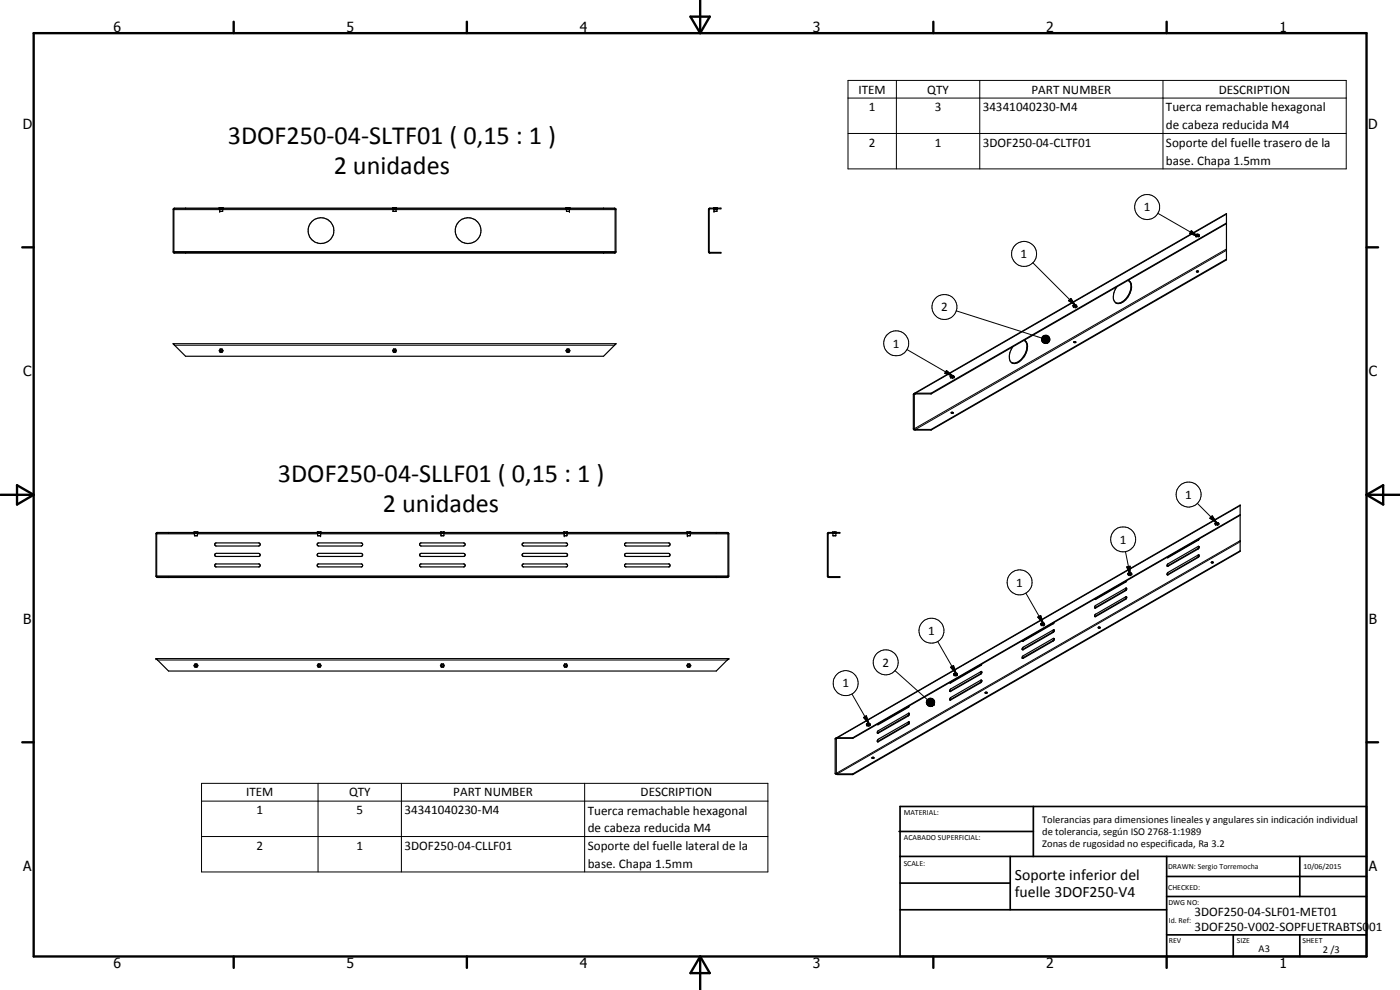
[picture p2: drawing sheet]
<svg xmlns="http://www.w3.org/2000/svg" width="420mm" height="297mm" viewBox="0 0 420 297" stroke-linecap="round" stroke-linejoin="round" font-family="sans-serif">
<g fill="none" stroke="#000" stroke-width=".35">
<path d="M52 62.7l.4-.3h132l.5 .4v12.8l-.4 .3h-132.2l-.3-.3zM52.3 62.7h132.1l.2 .1v12.8l-.2 .1h-132l-.2-.2zM52.4 75.7h.1M55.7 62.4v.3M55.7 75.7v.2M65.8 62.4h.1M65.9 62.7h.1M65.9 62.7v.7h.9v-.7M65.9 62.7h.9M66.1 62.7h-.1M66.1 62.4h.1M66.2 62.7h.1"/>
<path d="M66.6 62.7h-.1M66.6 62.4h.1M66.6 62.7h.1M66.7 62.4h-.1M66.9 62.4h.1M117.8 62.4h.1M117.9 62.7h.1M118 62.7v.7h.9v-.7M118 62.7h.9M118.1 62.7h.2M118.1 62.4h.1M118.6 62.7h-.1"/>
<path d="M118.7 62.7h.1M118.7 62.4h-.1M118.9 62.7h-.1M118.9 62.4h.1M169.9 62.4h.1M170 62.7h.1M170 62.7v.7h.9v-.7M170 62.7h.9M170.2 62.4h.1M170.2 62.7h-.1M170.3 62.7h.1M170.6 62.7h-.1"/>
<path d="M170.7 62.4h.1M170.8 62.4h-.1M170.8 62.7h.1M170.9 62.7h.1M171 62.7h-.1M171 62.4h.1M181.1 62.4v.3M181.1 75.7v.2M212.7 62.7l.4-.3h3.3v.3h-3.3l-.3 .1v12.8l.3 .1h3.3v.2h-3.5l-.3-.3zM214.2 62.4h.1M214.3 62.7v.7h.9v-.7M214.3 62.7h.9"/>
<path d="M214.3 62.7h.1M214.7 62.7h-.1M214.7 62.4h.1M214.8 62.7h.1M215.1 62.7h-.1M215.2 62.4h.1M358.9 70.8h.1M359 70.8h.1M359 70.8l.4 .1M359.1 70.5h.6a.28 .28 0 0 1-.3 .2 .28 .28 0 0 1-.3-.2zM359.4 70.9h.1M359.6 70.9h-.2"/>
<path d="M359.6 70.9h-.1M359.9 70.7l-.3 .2M359.9 70.7h.1M359.9 70.6l-.1-.2-.5-.2-.5 .2 .1 .4M359.9 70.6v.1M368.1 67.1l-88.7 51.1M368.1 66.9l-88.7 51.1M368.1 77.8l-88.7 51.1M322 91.7l.4-.3 .5 .1 .2 .3M322 91.7l.1 .2M322.1 91.9v.1M322.3 91.7l.2-.1 .4 .1a.3 .3 0 0 1-.3 .3 .3 .3 0 0 1-.3-.3z"/>
<path d="M323.1 91.9l-.3 .2-.7-.1M323.1 91.8v.1M338.6 84.1a2.42 2.42 0 0 1 .7 3.4 4.6 4.6 0 0 1-4 3.6 2.14 2.14 0 0 1-1.1-2.9l.9-2.1M338.7 84.2a2.89 2.89 0 0 1 .3 3.7 3.8 3.8 0 0 1-4.2 2.9M359.1 81.5h.5M359.1 81.5l.3-.2 .2 .2M52 103.1l132.9 .1-3.8 3.7h-125.4zM52 103.2h.1M66 104.8h.7l.2 .5-.3 .4h-.6l-.2-.4zM66.1 105.1l.4-.2 .2 .4a.31 .31 0 0 1-.5 .2 .31 .31 0 0 1-.1-.4zM118.1 104.8h.7l.1 .4-.1 .5h-.7l-.3-.4zM118.3 104.9l-.2 .4"/>
<path d="M118.3 104.9h.2M118.4 104.9l-.2 .5M118.4 104.9l.2 .1M118.5 104.9l.2 .5-.2 .1-.4-.1M170.1 104.8h.7l.2 .5-.3 .4h-.4l-.4-.4zM274.3 118.1l-.2 .3v10.4l.5 .2h4.8M274.3 118.1l93.8-54v13.9l-88.7 51M279.4 118v.2M279.4 118.2h-4.8l-.2 .2v10.3l.3 .2h4.7M279.4 118l-5.1 .1M285.3 113.2h.1M285.4 113.2l.4 .1"/>
<path d="M285.5 112.8l.6 .2-.4 .1zM285.8 113.3h.2M286 113.2l-.2 .1M286 113.2v.1M286.3 113.1l-.3 .1M286.3 113.1l-.3 .2M286.3 113l-.2-.3-.5-.1-.4 .3 .1 .3M286.3 113v.1M286.3 113h.1M307.4 102.1a3.1 3.1 0 0 1 .3 4.3 3.7 3.7 0 0 1-3.9 2.5 2.82 2.82 0 0 1-.3-4l.4-.8M307.5 102.2a3.8 3.8 0 0 1-.2 4.6 3.6 3.6 0 0 1-3.7 2M322.3 102.7h.5"/>
<path d="M322.9 102.6h-.6l.5 .1M322.9 102.6v.1M322.9 102.7h-.1M279.4 128.9v.1M285.4 123.8l.5-.1 .2 .2-.4 .1zM285.5 124h.5M47 159.8h171.4l.3 .3v12.8l-.4 .4h-171l-.5-.4v-12.8zM50.6 159.8v.2M58.3 160h.1M58.5 159.7h.1M58.5 160h-.1M58.6 160h.4"/>
<path d="M59 159.7h.1M59.1 160l.2 .1M59.1 159.7v.1M59.4 159.7l-1.1 .1M59.4 159.7l-.1 .1M95.3 159.8h1M95.5 159.7v.1M95.5 160h.1M95.6 159.7h-.1M95.6 160h.4M96 159.7h.1M96 159.7v.1"/>
<path d="M96.1 160l.1 .1M96.1 159.7l-.1 .1M96.3 160l-.1 .1M132.2 159.8h1.1M132.3 160l.1 .1M132.4 159.7h.1M132.5 159.7v.1M132.5 159.7h.1M133 160l-.6 .1M133 159.7h.1M133 160h.1M133 159.7v.1"/>
<path d="M133.1 159.7h-.1M133.3 160h-.1M169.2 159.8h1.1M169.2 160h.1M169.4 159.7h.1M169.4 160v.1M169.5 160h.5M170 159.7h.1M170 159.7v.1M170 160h.1M170.1 159.7l-.1 .1M206.2 159.7l1 .1"/>
<path d="M206.2 159.7v.1M206.4 159.7v.1M206.4 160l-.1 .1M206.5 159.7h-.1M206.5 160h.4M206.9 159.7h.1M207 159.7v.1M207 160h.2M207.2 160h.1M215 159.8v.2M248.4 160l.2-.2h3.4v.2h-3.3l-.2 .2v12.6l.2 .2h3.3v.3h-3.3l-.4-.4zM250 159.7h-.1"/>
<path d="M250.3 160h-.3v.7h.9v-.7h-.4M250.3 159.7h.1M250.4 159.7v.1M250.5 159.7l-.1 .1M250.9 159.7h.1M250.9 159.7l-.9 .1M250.9 159.7v.1M364.8 157.3h.1M364.9 157.3l.4 .1M364.9 157l.4-.1 .2 .2-.4 .1zM364.9 157.1h.1M365.4 157.4h-.1"/>
<path d="M365.7 157.1v-.3h-.7l-.4 .2 .2 .3M365.7 157.1l-.3 .3M365.7 157.1h.1M372.2 154.4l-116.3 67M372.2 154.6l-116.3 66.9M47.1 160.1l171.2-.1 .2 .1v12.8l-171.3 .1-.2-.2zM50.6 173v.3M58.4 160.1v.6h.9v-.6M58.4 160.1h.9M64.6 166.2l13-.2 .5 .6-.5 .4h-12.7l-.4-.2zM64.6 163l13-.1 .3 .1 .2 .4-.5 .4h-12.7l-.4-.2zM64.6 169.3l13.2-.1 .3 .5-.3 .4h-13.1l-.2-.4z"/>
<path d="M95.3 163l13.1-.1a.47 .47 0 0 1 .4 .5 .47 .47 0 0 1-.4 .4h-12.7l-.5-.2zM95.3 166.2l13.1-.2 .4 .6-.4 .4h-12.7l-.5-.2zM95.3 169.3l13.2-.1 .3 .5-.3 .4h-13l-.3-.4zM95.3 160.1h.9M95.4 160.1l-.1 .6h.9v-.6M95.5 160l-.1 .1M126.1 166.2l13-.2 .5 .6-.5 .4h-12.7l-.5-.4zM126.1 163l13-.1 .3 .1 .2 .4-.5 .4h-12.7l-.5-.4zM126.1 169.3l13.2-.1 .3 .5-.3 .4h-13.1l-.3-.4zM132.3 160.1v.6h.9v-.6M132.3 160.1h.9M133.1 160v.1"/>
<path d="M133.2 160l-.1 .1M156.7 166.3l.4-.3h12.8l.4 .6-.4 .4h-12.8l-.4-.2zM156.7 163.1l.4-.2h12.8l.3 .1 .1 .4-.4 .4h-12.8l-.4-.2zM156.7 169.4l.3-.2h13l.3 .5-.3 .4h-13l-.3-.2zM169.3 160.1v.6h.9v-.6M169.3 160.1h.9M170.1 160v.1M170.1 160.1h.1M187.5 166.3l.4-.3h12.7a.47 .47 0 0 1 .5 .5 .47 .47 0 0 1-.5 .5h-12.7l-.4-.2zM187.5 163.1l.4-.2h12.7a.47 .47 0 0 1 .5 .5 .47 .47 0 0 1-.5 .4h-12.7l-.4-.2zM187.5 169.4l.2-.2h13.1l.3 .5-.3 .4h-13.1l-.2-.2zM206.3 160.1v.6h.9v-.6"/>
<path d="M206.3 160.1h.9M215 173v.3M250 160.1h.9M328.6 179.7l-.1 .1M337.9 174.4l-9.3 5.3M338 179l-.3 .7-9.1 5.2M338 176.4l-.3 .7-9.1 5.3M338 179l.1 .3-.2 .5-9.1 5.2h-.3M338 179l-9.3 5.3-.2 .7M338 176.4l-9.2 5.3-.3 .7M338 176.4l.1 .3-.2 .5-9.1 5.2h-.3M338.1 174.2l-.2 .4-9.1 5.2-.3-.1"/>
<path d="M338.6 172.3l.1 .1M338.7 172.4h.1M338.7 172.4l.4 .1M338.8 172.1h-.1M338.8 172l.6 .1-.4 .2-.2-.1zM339.2 172.4l-.1 .1M339.6 172.3l-.4 .1M339.6 172.2v.1M339.6 172.2l-.1-.3-.5-.1-.5 .2 .1 .3M339.6 172.2h.1M350.3 169.8h.1M350.3 172.5h.1"/>
<path d="M350.3 167.3h.1M350.3 169.3l9.3-5.3h.3l-.3 .7-9.1 5.2-.2-.1zM350.3 172.4h.1M359.6 161.8l-9.3 5.5M359.7 163.9l-.3 .7-9.1 5.2M359.7 166.5l-9.1 5.2-.3 .8M359.7 166.5l-.3 .7-9.1 5.2M359.7 166.5l.2 .4-.3 .4-9.3 5.2M359.9 161.7l-.2 .4-9.1 5.2h-.3M363.5 168.8h.6M363.5 168.8l.3-.2 .3 .2M364 168.8h.1"/>
<path d="M364 168.8h-.5M372.2 165.3l-116.3 66.9M46.8 197.6h171.9l-3.7 3.7h-164.4zM58.5 199.3h.6l.3 .3-.3 .6h-.6l-.3-.4zM58.6 199.5h.4l.1 .4h-.5zM132.4 199.3h.7l.2 .3-.2 .6h-.7l-.2-.4zM169.4 199.3h.7l.2 .3-.2 .6h-.7l-.2-.4zM169.5 199.5l.3-.1 .2 .4a.31 .31 0 0 1-.4 .2 .31 .31 0 0 1-.1-.5zM206.4 199.3h.6l.3 .3-.3 .6h-.6l-.2-.4zM294.4 199.4l-9.3 5.5M294.7 199.3l-.4 .4-9 5.2-.3-.1M307.1 194.2l9.3-5.2-.3 .7-9.1 5.3-.2-.1v-.3z"/>
<path d="M307.1 196.8l9-5.2h.3l-.3 .7-9.2 5.2-.1-.4zM312.5 187.4l.1 .1M312.5 187.4h.1M312.5 187.5h.1M312.5 187.4v.1M312.6 187.1l.3-.1 .3 .2-.3 .2zM313.5 187.2l-.4 .3h-.5M313.5 187.2l-.2-.3h-.6l-.3 .2 .1 .3M313.5 187.2v.1M316.2 189l-.3 .7-9.1 5.2M316.2 191.5l-.3 .7-9.1 5.3M316.4 186.7l-.3 .5-9 5.2-.3-.1 9.3-5.4"/>
<path d="M328.5 182.4h.1M328.6 184.9l-.1 .1M329.6 188.4h.5M330.1 188.4v-.2l-.4-.1-.1 .3M330.1 188.4h-.5M260.2 217.5l.1 .1M260.4 217.2l.5 .1-.3 .2-.3-.2zM261.1 217.4h.1M261.2 217.3l-.4 .3h-.5M261.2 217.3l-.1-.2-.7-.1-.4 .3 .2 .2M263.5 219.3l9.1-5.3a.39 .39 0 0 1 .3 .4 .39 .39 0 0 1-.3 .4l-9.2 5.2zM272.6 211.9l-9.3 5.4"/>
<path d="M272.7 216.6l-9.1 5.2-.3 .7M272.7 216.6l.2 .1-.2 .6-9.1 5.2h-.3M272.7 214l-.1 .6-9.3 5.3M272.7 216.6l-.3 .7-9.1 5.2M272.9 211.8l-.3 .4-9 5.2-.3-.1M285.2 209.4l9.1-5.3h.3l-.3 .8-9.2 5.2-.1-.3zM285.2 206.8l9.3-5.3h.1l-.3 .8-9.1 5.2-.2-.2zM286.3 202.4l.1 .1M286.3 202.4l-.1-.3 .9-.1 .2 .4-.3 .1M286.4 202.5l.4 .1M286.5 202.2a.27 .27 0 0 1 .3-.2 .27 .27 0 0 1 .2 .4zM287 202.5l-.2 .1"/>
<path d="M294.5 204l-.3 .7-9.1 5.3M294.5 201.5l-.3 .7-9.1 5.2M295.6 207.8h.6a.3 .3 0 0 1-.2 .2 .3 .3 0 0 1-.4-.2zM295.7 207.9h.5M250.9 221.5l121.3-69.9v13.8l-116.3 67M250.9 221.5l-.3 .1v10.5l.7 .3h4.6M255.9 221.4l-5 .1M255.9 221.4v.1M255.9 232.2v.2M255.9 221.5l-4.9 .2v10.4l4.9 .1M261.7 227.3l.4-.1 .2 .2-.3 .2zM261.7 227.5h.5"/>
<circle cx="96.3" cy="69.2" r="3.9"/>
<circle cx="140.5" cy="69.2" r="3.9"/>
<circle cx="170.5" cy="105.2" r=".3"/>
<circle cx="95.8" cy="199.7" r=".3"/>
<circle cx="95.8" cy="199.7" r=".55"/>
<circle cx="132.8" cy="199.7" r=".3"/>
<circle cx="206.7" cy="199.7" r=".3"/>
</g>
<g fill="none" stroke="#000" stroke-width=".3">
<path d="M254.5 24.1h149.5v26.6h-149.5zM254.5 29.4h149.5M269 24.1v26.6M294 24.1v26.6M349 24.1v26.6M254.5 40h149.5M52.2 62.9h13.7M52.2 75.5h132.4M66.8 62.9h51.2M117.8 62.7h.8M118.9 62.9h51.1M170.9 62.9h13.7"/>
<path d="M310 78.8l12.8 12.8M347.5 64l11.9 6.9M357.5 69.2l1.9 1.7-2.4-.8zM368.1 64.3l-93.4 53.7M368.1 74.7l-93.7 54M368.1 75.1l-93.4 53.8M287 93.3l25.6 8.1M320.7 90.2l.7-.7 1.4 2.1zM52.4 103.6h132M272.2 104.9l13.8 7.9M274.7 118.2l-.3 .2M284 111.2l2 1.6-2.5-.8z"/>
<path d="M312.6 101.6l2.4 .6-2.4-.3zM312.6 101.9l2.4 .3-2.4-.1zM312.6 102.1l2.4 .1-2.3 .2zM312.6 102.2h2.4M312.7 101.3l2.3 .9-2.4-.6zM312.7 102.4l2.3-.2-2.2 .4zM312.8 101.1l2.2 1.1-2.3-.9zM312.8 102.6l2.2-.4-2 .6zM313 100.9l.2-.2 1.8 1.5zM313 100.9l2 1.3-2.2-1.1zM313 102.8l2-.6-1.8 .7zM313.2 100.7l.3-.1 1.5 1.6z"/>
<path d="M313.2 102.9l1.8-.7-1.5 .8zM313.5 100.6h.2l1.3 1.6zM313.5 103l1.5-.8-1.2 .9zM313.7 100.6h.3l1 1.6zM313.8 103.1l1.2-.9zM314 100.6h.2l.8 1.6zM314 103l1-.8zM314.2 100.6l.3 .2 .5 1.4zM314.5 100.8l.5 1.4zM314.7 101l.3 1.2zM314.9 101.1l.1 1.1zM315 101.4v.8z"/>
<path d="M315 102.2l-.7 .8zM315 102.2l-.5 .7zM315 102.2l-.3 .5zM315 102.2l-.1 .2zM315 101.6v.6zM359.4 151l5.8 5.9M363.1 155.5l.7-.7 1.4 2.1zM363.8 154.8l1.4 2.1-2.1-1.4zM372.2 151.7l-120.9 69.7M47 160.2h11.4M47 172.8h171.5M59.3 160.2h36"/>
<path d="M96.2 160.2h36.1M133.2 160.2h36.1M170.2 160.2h36.1M207.2 160.2h11.3M307.9 178l5.2 9.1M328.7 179.7l.1 .1M337.7 174.5l.2 .1M337.7 179.7l.2 .1M337.7 177.1l.2 .1M337.8 165.5l1.3 7M338.1 170.1l1.1-.2-.1 2.6zM350.4 169.8l.2 .1"/>
<path d="M350.4 172.4l.2 .1M350.4 167.2l.2 .1M359.4 164.6l.2 .1M359.4 167.2l.2 .1M359.4 162.1h.2M372.2 162.6l-120.9 69.6M372.2 162.2l-121.2 69.8M47.3 198h171M281.4 192.5l5.6 9.6M294.2 199.6l.1 .1M306.9 194.9h.2M306.9 197.4l.2 .1"/>
<path d="M306.9 192.3l.2 .1M311.4 185.2l.9-.5 .8 2.4zM315.9 189.7h.2M315.9 192.2l.2 .1M315.9 187.1l.2 .1M328.7 184.9l.1 .1M328.7 182.3l.1 .1M255.7 208.2l5.1 9M259.2 215.3l.8-.5 .8 2.4zM263.4 219.9l.2 .1M263.4 217.3l.2 .1M268.6 201.2l9.7 8.7"/>
<path d="M272.4 214.7l.2 .1M272.4 217.3h.2M272.4 212.1l.2 .1M278 210.8l2.2 .8-2.2-.6zM278 210.5l2.2 1.1-2.2-.8zM278 211l2.2 .6-2.1-.3zM278.1 210.2l2.1 1.4-2.2-1.1zM278.1 211.3l2.1 .3-1.9-.1zM278.1 211.4h2.1M278.2 210l.2-.2 1.8 1.8zM278.2 210l2 1.6-2.1-1.4zM278.3 211.5l1.9 .1-1.7 .1z"/>
<path d="M278.4 209.8l.2-.1 1.6 1.9zM278.5 211.7l1.7-.1zM278.6 209.7l.3-.2 1.3 2.1zM278.7 211.8l1.5-.2-1.2 .4zM278.9 209.5h.2l1.1 2.1zM279 212l1.2-.4zM279.1 209.5h.3l.8 2.1zM279.2 212l1-.4zM279.4 209.5h.3l.5 2.1zM279.5 212l.7-.4zM279.7 209.5l.2 .2 .3 1.9zM279.7 211.9l.5-.3z"/>
<path d="M279.9 209.7l.3 1.9zM280 211.8l.2-.2zM280.1 209.8l.2 .3-.1 1.5zM280.3 210.1l-.1 1.5zM280.4 211.1l-.2 .5zM280.4 210.3l-.2 1.3zM280.5 210.8l-.3 .8zM280.5 210.6l-.3 1zM285.2 204.8l.1 .1M285.2 209.9l.1 .1M285.2 207.3l.1 .1M285.3 200.2l.9-.5 .8 2.4z"/>
<path d="M294.2 204.7l.1 .2M294.2 202.2l.1 .1M60.5 235h170v26.6h-170zM95.5 235v26.6M120.5 235v26.6M175.5 235v26.6M251.3 221.5l-.3 .2M263.4 222.5h.2M60.5 240.4h170M60.5 251h170"/>
<circle cx="307.3" cy="76.2" r="3.8"/>
<circle cx="344.3" cy="62.1" r="3.8"/>
<circle cx="283.4" cy="92.1" r="3.8"/>
<circle cx="269" cy="103" r="3.8"/>
<circle cx="356.7" cy="148.4" r="3.8"/>
<circle cx="306" cy="174.7" r="3.8"/>
<circle cx="337.1" cy="161.8" r="3.8"/>
<circle cx="265.8" cy="198.7" r="3.7"/>
<circle cx="279.5" cy="189.2" r="3.8"/>
<circle cx="253.8" cy="205" r="3.7"/>
</g>
<g fill="#000">
<circle cx="65.8" cy="62.4" r=".18"/>
<circle cx="65.9" cy="62.7" r=".18"/>
<circle cx="65.9" cy="63.4" r=".18"/>
<circle cx="66" cy="62.4" r=".18"/>
<circle cx="66.1" cy="62.4" r=".18"/>
<circle cx="66.6" cy="62.4" r=".18"/>
<circle cx="66.7" cy="62.4" r=".18"/>
<circle cx="66.9" cy="62.4" r=".18"/>
<circle cx="117.8" cy="62.4" r=".18"/>
<circle cx="117.9" cy="62.7" r=".18"/>
<circle cx="118" cy="62.7" r=".18"/>
<circle cx="118.1" cy="62.4" r=".18"/>
<circle cx="118.2" cy="62.4" r=".18"/>
<circle cx="118.6" cy="62.4" r=".18"/>
<circle cx="118.7" cy="62.4" r=".18"/>
<circle cx="118.8" cy="62.4" r=".18"/>
<circle cx="118.9" cy="62.4" r=".18"/>
<circle cx="169.9" cy="62.4" r=".18"/>
<circle cx="170.1" cy="62.4" r=".18"/>
<circle cx="170.3" cy="62.4" r=".18"/>
<circle cx="170.7" cy="62.4" r=".18"/>
<circle cx="170.8" cy="62.4" r=".18"/>
<circle cx="170.9" cy="63.4" r=".18"/>
<circle cx="170.9" cy="62.7" r=".18"/>
<circle cx="171" cy="62.4" r=".18"/>
<circle cx="214.2" cy="62.4" r=".18"/>
<circle cx="214.3" cy="63.4" r=".18"/>
<circle cx="214.3" cy="62.4" r=".18"/>
<circle cx="214.3" cy="62.7" r=".18"/>
<circle cx="214.7" cy="62.4" r=".18"/>
<circle cx="214.8" cy="62.4" r=".18"/>
<circle cx="215.2" cy="62.4" r=".18"/>
<circle cx="215.2" cy="62.7" r=".18"/>
<circle cx="358.8" cy="70.5" r=".18"/>
<circle cx="358.9" cy="70.8" r=".18"/>
<circle cx="359" cy="70.8" r=".18"/>
<circle cx="359.6" cy="70.9" r=".18"/>
<circle cx="359.9" cy="70.7" r=".18"/>
<circle cx="359.9" cy="70.6" r=".18"/>
<circle cx="322.1" cy="91.9" r=".18"/>
<circle cx="322.2" cy="92" r=".18"/>
<circle cx="322.7" cy="92.1" r=".18"/>
<circle cx="322.8" cy="92.1" r=".18"/>
<circle cx="323.1" cy="91.8" r=".18"/>
<circle cx="323.1" cy="91.9" r=".18"/>
<circle cx="285.2" cy="112.9" r=".18"/>
<circle cx="285.3" cy="113.2" r=".18"/>
<circle cx="285.4" cy="113.2" r=".18"/>
<circle cx="285.8" cy="113.3" r=".18"/>
<circle cx="286" cy="113.3" r=".18"/>
<circle cx="286.3" cy="113.1" r=".18"/>
<circle cx="286.3" cy="113" r=".18"/>
<circle cx="58.2" cy="159.7" r=".18"/>
<circle cx="58.5" cy="159.7" r=".18"/>
<circle cx="58.6" cy="159.7" r=".18"/>
<circle cx="59" cy="159.7" r=".18"/>
<circle cx="59.1" cy="159.7" r=".18"/>
<circle cx="59.4" cy="159.7" r=".18"/>
<circle cx="95.2" cy="159.7" r=".18"/>
<circle cx="95.5" cy="159.7" r=".18"/>
<circle cx="95.6" cy="159.7" r=".18"/>
<circle cx="96" cy="159.7" r=".18"/>
<circle cx="96.1" cy="159.7" r=".18"/>
<circle cx="96.3" cy="159.7" r=".18"/>
<circle cx="132.2" cy="159.7" r=".18"/>
<circle cx="132.4" cy="159.7" r=".18"/>
<circle cx="132.5" cy="159.7" r=".18"/>
<circle cx="133" cy="159.7" r=".18"/>
<circle cx="133.1" cy="159.7" r=".18"/>
<circle cx="133.3" cy="159.7" r=".18"/>
<circle cx="169.2" cy="159.7" r=".18"/>
<circle cx="169.4" cy="159.7" r=".18"/>
<circle cx="169.5" cy="159.7" r=".18"/>
<circle cx="170" cy="159.7" r=".18"/>
<circle cx="170.1" cy="159.7" r=".18"/>
<circle cx="170.3" cy="159.7" r=".18"/>
<circle cx="206.2" cy="159.7" r=".18"/>
<circle cx="206.4" cy="159.7" r=".18"/>
<circle cx="206.5" cy="159.7" r=".18"/>
<circle cx="206.9" cy="159.7" r=".18"/>
<circle cx="207" cy="159.7" r=".18"/>
<circle cx="207.3" cy="159.7" r=".18"/>
<circle cx="249.9" cy="159.7" r=".18"/>
<circle cx="250" cy="159.7" r=".18"/>
<circle cx="250.3" cy="159.7" r=".18"/>
<circle cx="250.5" cy="159.7" r=".18"/>
<circle cx="250.9" cy="159.7" r=".18"/>
<circle cx="364.6" cy="157" r=".18"/>
<circle cx="364.8" cy="157.3" r=".18"/>
<circle cx="364.9" cy="157.3" r=".18"/>
<circle cx="365.3" cy="157.4" r=".18"/>
<circle cx="365.4" cy="157.4" r=".18"/>
<circle cx="365.7" cy="157.2" r=".18"/>
<circle cx="365.7" cy="157.1" r=".18"/>
<circle cx="58.4" cy="160.1" r=".18"/>
<circle cx="59.3" cy="160.1" r=".18"/>
<circle cx="96.2" cy="160.7" r=".18"/>
<circle cx="96.2" cy="160.1" r=".18"/>
<circle cx="132.4" cy="160.1" r=".18"/>
<circle cx="169.3" cy="160.7" r=".18"/>
<circle cx="169.3" cy="160.1" r=".18"/>
<circle cx="170.2" cy="160.1" r=".18"/>
<circle cx="206.3" cy="160.1" r=".18"/>
<circle cx="206.3" cy="160.7" r=".18"/>
<circle cx="207.2" cy="160.1" r=".18"/>
<circle cx="338.5" cy="172.1" r=".18"/>
<circle cx="338.6" cy="172.3" r=".18"/>
<circle cx="338.7" cy="172.4" r=".18"/>
<circle cx="339.1" cy="172.5" r=".18"/>
<circle cx="339.2" cy="172.4" r=".18"/>
<circle cx="339.6" cy="172.3" r=".18"/>
<circle cx="339.6" cy="172.2" r=".18"/>
<circle cx="46.8" cy="197.6" r=".18"/>
<circle cx="218.7" cy="197.6" r=".18"/>
<circle cx="312.4" cy="187.1" r=".18"/>
<circle cx="312.5" cy="187.4" r=".18"/>
<circle cx="312.6" cy="187.5" r=".18"/>
<circle cx="313" cy="187.5" r=".18"/>
<circle cx="313.1" cy="187.5" r=".18"/>
<circle cx="313.4" cy="187.3" r=".18"/>
<circle cx="313.5" cy="187.2" r=".18"/>
<circle cx="260" cy="217.3" r=".18"/>
<circle cx="260.2" cy="217.5" r=".18"/>
<circle cx="260.3" cy="217.6" r=".18"/>
<circle cx="260.7" cy="217.6" r=".18"/>
<circle cx="260.8" cy="217.6" r=".18"/>
<circle cx="261.1" cy="217.4" r=".18"/>
<circle cx="261.2" cy="217.3" r=".18"/>
<circle cx="286.2" cy="202.2" r=".18"/>
<circle cx="286.3" cy="202.4" r=".18"/>
<circle cx="286.4" cy="202.5" r=".18"/>
<circle cx="286.8" cy="202.6" r=".18"/>
<circle cx="287" cy="202.5" r=".18"/>
<circle cx="287.3" cy="202.3" r=".18"/>
<circle cx="287.3" cy="202.4" r=".18"/>
</g>
<g fill="none" stroke="#000" stroke-width=".71">
<path d="M10.1 9.9h400v277.1h-400zM70.1 6.5v3.4M140.1 6.5v3.4M207.2 5h5.8l-2.9 4.9zM210.1 0v9.9M280.1 6.5v3.4M350.1 6.5v3.4M6.7 74.2h3.4M410.1 74.2h3.5M.1 148.5h10M5.1 145.6l5 2.9-5 2.9zM410.1 148.5h10"/>
<path d="M410.1 148.5l5-2.9v5.8zM6.7 222.7h3.4M410.1 222.7h3.5M70.1 287v3.4M140.1 287v3.4M210.1 287v10M210.1 287l2.9 5h-5.8zM280.1 287v3.4M350.1 287v3.4"/>
</g>
<g fill="none" stroke="#000" stroke-width=".51">
<path d="M269.8 249.5h40.3M270.1 242h140v45h-140zM270.1 257h140M303.2 257v16M310.1 242v15M350.1 257v30M390.1 257v12M270.1 265h33.1M270.1 273h80M350.1 269h60M350.1 263h60M350.1 280.5h60"/>
<path d="M370.1 280.5v6.5M390.1 280.5v6.5"/>
</g>
<g fill="#000">
<path d="M357.5 69.2l1.9 1.7-2.4-.8zM320.7 90.2l.7-.7 1.4 2.1zM284 111.2l2 1.6-2.5-.8zM315 101.6v.6zM315 101.4v.8zM314.9 101.1l.1 1.1zM314.7 101l.3 1.2zM314.5 100.8l.5 1.4zM314.2 100.6l.3 .2 .5 1.4zM314 100.6h.2l.8 1.6zM313.7 100.6h.3l1 1.6zM313.5 100.6h.2l1.3 1.6z"/>
<path d="M313.2 100.7l.3-.1 1.5 1.6zM313 100.9l.2-.2 1.8 1.5zM313 100.9l2 1.3-2.2-1.1zM312.8 101.1l2.2 1.1-2.3-.9zM312.7 101.3l2.3 .9-2.4-.6zM312.6 101.6l2.4 .6-2.4-.3zM312.8 102.6l2.2-.4-2 .6zM313 102.8l2-.6-1.8 .7zM313.2 102.9l1.8-.7-1.5 .8zM313.5 103l1.5-.8-1.2 .9zM313.8 103.1l1.2-.9zM314 103l1-.8z"/>
<path d="M315 102.2l-.7 .8zM315 102.2l-.5 .7zM315 102.2l-.3 .5zM315 102.2l-.1 .2zM363.8 154.8l1.4 2.1-2.1-1.4zM338.1 170.1l1.1-.2-.1 2.6zM311.4 185.2l.9-.5 .8 2.4zM259.2 215.3l.8-.5 .8 2.4zM280.4 211.1l-.2 .5zM280.5 210.8l-.3 .8zM280.5 210.6l-.3 1zM280.4 210.3l-.2 1.3z"/>
<path d="M280.3 210.1l-.1 1.5zM280.1 209.8l.2 .3-.1 1.5zM279.9 209.7l.3 1.9zM279.7 209.5l.2 .2 .3 1.9zM279.4 209.5h.3l.5 2.1zM279.1 209.5h.3l.8 2.1zM278.9 209.5h.2l1.1 2.1zM278.6 209.7l.3-.2 1.3 2.1zM278.4 209.8l.2-.1 1.6 1.9zM278.2 210l.2-.2 1.8 1.8zM278.2 210l2 1.6-2.1-1.4zM278.1 210.2l2.1 1.4-2.2-1.1z"/>
<path d="M278 210.5l2.2 1.1-2.2-.8zM278 210.8l2.2 .8-2.2-.6zM278 211l2.2 .6-2.1-.3zM278.3 211.5l1.9 .1-1.7 .1zM278.5 211.7l1.7-.1zM278.7 211.8l1.5-.2-1.2 .4zM279 212l1.2-.4zM279.2 212l1-.4zM279.5 212l.7-.4zM279.7 211.9l.5-.3zM280 211.8l.2-.2zM285.3 200.2l.9-.5 .8 2.4z"/>
</g>
<path d="M312.6 102h2.4" fill="none" stroke="#000" stroke-width=".34"/>
<path d="M312.7 102.4h2.3" fill="none" stroke="#000" stroke-width=".42"/>
<g font-size="7.9">
<text x="68.4" y="43.1">3DOF250-04-SLTF01 ( 0,15 : 1 )</text>
<text x="100.1" y="52.1">2 unidades</text>
<text x="83.4" y="144.5">3DOF250-04-SLLF01 ( 0,15 : 1 )</text>
<text x="114.9" y="153.5">2 unidades</text>
</g>
<g font-size="4.7">
<text x="304.6" y="263.9">Soporte inferior del</text>
<text x="304.6" y="269.3">fuelle 3DOF250-V4</text>
</g>
<g font-size="4.2">
<text x="34" y="9.6">6</text>
<text x="104" y="9.6">5</text>
<text x="174" y="9.6">4</text>
<text x="244" y="9.6">3</text>
<text x="314" y="9.6">2</text>
<text x="384" y="9.6">1</text>
<text x="6.8" y="38.7">D</text>
<text x="410.6" y="38.7">D</text>
<text x="7" y="112.9">C</text>
<text x="410.8" y="112.9">C</text>
<text x="7" y="187.1">B</text>
<text x="410.8" y="187.1">B</text>
<text x="7" y="261.4">A</text>
<text x="410.8" y="261.4">A</text>
<text x="34" y="290.4">6</text>
<text x="104" y="290.4">5</text>
<text x="174" y="290.4">4</text>
<text x="244" y="290.4">3</text>
<text x="314" y="290.4">2</text>
<text x="384" y="290.4">1</text>
</g>
<g font-size="3.9">
<text x="257.7" y="28.1">ITEM</text>
<text x="278.3" y="28.1">QTY</text>
<text x="309.6" y="28.1">PART NUMBER</text>
<text x="365.7" y="28.1">DESCRIPTION</text>
<text x="260.8" y="33.4">1</text>
<text x="280.5" y="33.4">3</text>
<text x="294.9" y="33.4">34341040230-M4</text>
<text x="349.9" y="33.4">Tuerca remachable hexagonal</text>
<text x="349.9" y="38.8">de cabeza reducida M4</text>
<text x="260.8" y="44">2</text>
<text x="280.5" y="44">1</text>
<text x="294.9" y="44">3DOF250-04-CLTF01</text>
<text x="349.9" y="44.1">Soporte del fuelle trasero de la</text>
<text x="349.9" y="49.4">base. Chapa 1.5mm</text>
<text x="343.3" y="63.4">1</text>
<text x="306.3" y="77.5">1</text>
<text x="282.4" y="93.4">2</text>
<text x="268" y="104.3">1</text>
<text x="355.7" y="149.6">1</text>
<text x="336.1" y="163.1">1</text>
<text x="305" y="176">1</text>
<text x="278.5" y="190.5">1</text>
<text x="264.8" y="200">2</text>
<text x="252.8" y="206.2">1</text>
<text x="73.9" y="239">ITEM</text>
<text x="104.8" y="239">QTY</text>
<text x="136" y="239">PART NUMBER</text>
<text x="192.3" y="239">DESCRIPTION</text>
<text x="77" y="244.3">1</text>
<text x="107" y="244.3">5</text>
<text x="121.4" y="244.3">34341040230-M4</text>
<text x="176.4" y="244.4">Tuerca remachable hexagonal</text>
<text x="176.4" y="249.7">de cabeza reducida M4</text>
<text x="77" y="254.9">2</text>
<text x="107" y="254.9">1</text>
<text x="121.4" y="254.9">3DOF250-04-CLLF01</text>
<text x="176.4" y="255">Soporte del fuelle lateral de la</text>
<text x="176.4" y="260.3">base. Chapa 1.5mm</text>
<text x="358.5" y="275">3DOF250-04-SLF01-MET01</text>
<text x="358.5" y="279.4">3DOF250-V002-SOPFUETRABTS001</text>
</g>
<g font-size="3.1">
<text x="312.7" y="246.8">Tolerancias para dimensiones lineales y angulares sin indicación individual</text>
<text x="312.7" y="250.4">de tolerancia, según ISO 2768-1:1989</text>
<text x="312.7" y="254">Zonas de rugosidad no especificada, Ra 3.2</text>
<text x="377.7" y="285.6">A3</text>
<text x="397" y="285.9">2 /3</text>
</g>
<g font-size="2.4">
<text x="271.2" y="244.4">MATERIAL:</text>
<text x="271.3" y="252">ACABADO SUPERFICIAL:</text>
<text x="271.2" y="259.7">SCALE:</text>
<text x="350.6" y="260.8">DRAWN: Sergio Torremocha</text>
<text x="391.2" y="260.6">10/06/2015</text>
<text x="350.6" y="267">CHECKED:</text>
<text x="350.6" y="271.4">DWG NO:</text>
<text x="350.8" y="276.9">Id. Ref:</text>
<text x="350.8" y="282.8">REV</text>
<text x="371.2" y="282.9">SIZE</text>
<text x="390.9" y="282.9">SHEET</text>
</g>
</svg>
